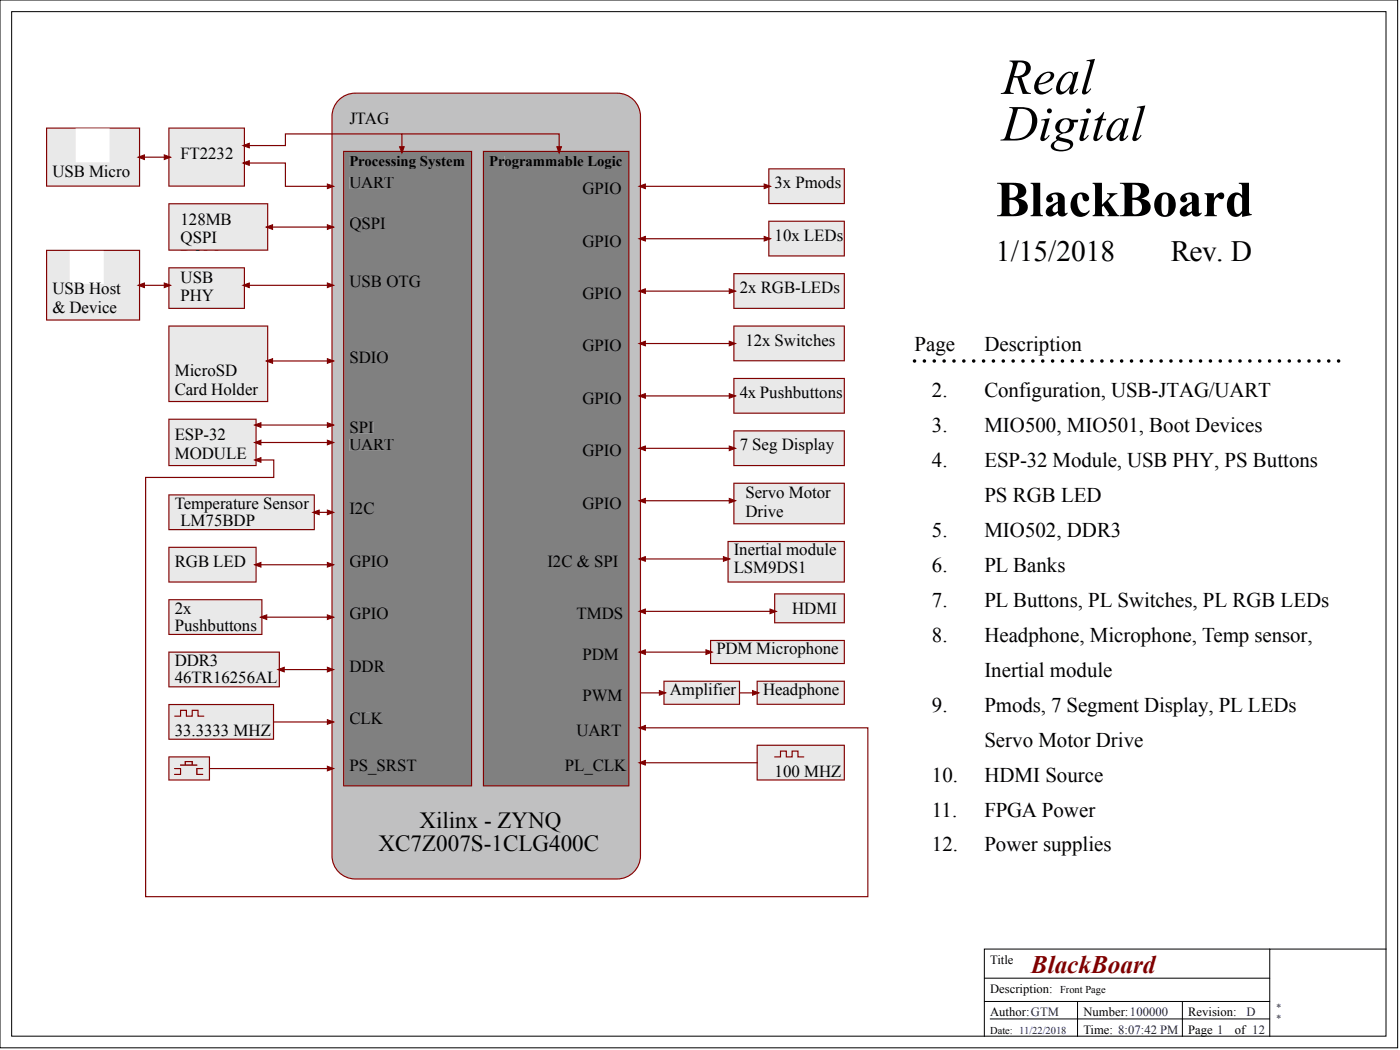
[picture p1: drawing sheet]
<svg xmlns="http://www.w3.org/2000/svg" width="305mm" height="229mm" viewBox="0 0 305 229" stroke-linecap="round" stroke-linejoin="round" font-family="sans-serif">
<path d="M0 0h304.3v228.1h-304.3zM2.5 2.5h299.3v223.1h-299.3zM214.3 213h62.1M214.3 218h62.1M234.6 218v7.6M257.4 218v7.6M276.4 206.6h-62.1v19M301.8 206.6h-25.4v19M215.6 221.8h60.8" fill="none" stroke="#000" stroke-width=".22"/>
<path d="M73.5 22.1a5.1 5.1 0 0 1 3.9-1.8h57a5.1 5.1 0 0 1 5 5.1v160.9a5.1 5.1 0 0 1-5 5.1h-57a5.1 5.1 0 0 1-5.1-5.1v-160.9a5 5 0 0 1 1.2-3.3z" fill="#c0c0c1"/>
<path d="M73.7 21.7a5.2 5.2 0 0 1 3.7-1.5v.2a4.9 4.9 0 0 0-5 5v160.9a4.9 4.9 0 0 0 5 4.9h57a4.9 4.9 0 0 0 4.9-4.9v-160.9a4.9 4.9 0 0 0-4.9-5h-57v-.2h57a5.2 5.2 0 0 1 5.2 5.2v160.9a5.2 5.2 0 0 1-5.2 5.2h-57a5.2 5.2 0 0 1-5.2-5.2v-160.9a5.2 5.2 0 0 1 1.5-3.7z" fill="#980000"/>
<path d="M36.9 44.5h21.3v9.8h-21.3z" fill="#e9e9e9"/>
<path d="M36.6 44.2v10.4h21.8v-10.4zM36.9 44.5h21.3v9.8h-21.3z" fill="#800000"/>
<path d="M36.9 58.4h16.2v8.6h-16.2z" fill="#e9e9e9"/>
<path d="M36.6 58.2v9.1h16.7v-9.1zM36.9 58.4h16.2v8.6h-16.2z" fill="#800000"/>
<path d="M36.9 71.1h21.3v16.2h-21.3z" fill="#e9e9e9"/>
<path d="M36.6 70.9v16.6h21.8v-16.6zM36.9 71.1h21.3v16.2h-21.3z" fill="#800000"/>
<path d="M36.9 91.4h18.7v9.8h-18.7z" fill="#e9e9e9"/>
<path d="M36.6 91.1v10.4h19.3v-10.4zM36.9 91.4h18.7v9.8h-18.7z" fill="#800000"/>
<path d="M36.9 119.3h18.7v7.3h-18.7z" fill="#e9e9e9"/>
<path d="M36.6 119v7.8h19.3v-7.8zM36.9 119.3h18.7v7.3h-18.7z" fill="#800000"/>
<path d="M36.9 130.7h20v7.3h-20z" fill="#e9e9e9"/>
<path d="M36.6 130.4v7.9h20.5v-7.9zM36.9 130.7h20v7.3h-20z" fill="#800000"/>
<path d="M36.9 142.1h23.8v7.3h-23.8z" fill="#e9e9e9"/>
<path d="M36.6 141.8v7.9h24.3v-7.9zM36.9 142.1h23.8v7.3h-23.8z" fill="#800000"/>
<path d="M36.9 153.5h22.5v7.3h-22.5z" fill="#e9e9e9"/>
<path d="M36.6 153.3v7.8h23.1v-7.8zM36.9 153.5h22.5v7.3h-22.5z" fill="#800000"/>
<path d="M167.5 36.9h16.2v7.3h-16.2z" fill="#e9e9e9"/>
<path d="M167.3 36.6v7.8h16.6v-7.8zM167.5 36.9h16.2v7.3h-16.2z" fill="#800000"/>
<path d="M167.5 48.3h16.2v7.3h-16.2z" fill="#e9e9e9"/>
<path d="M167.3 48v7.9h16.6v-7.9zM167.5 48.3h16.2v7.3h-16.2z" fill="#800000"/>
<path d="M159.9 59.7h23.8v7.3h-23.8z" fill="#e9e9e9"/>
<path d="M159.7 59.5v7.8h24.2v-7.8zM159.9 59.7h23.8v7.3h-23.8z" fill="#800000"/>
<path d="M159.9 71.1h23.8v7.3h-23.8z" fill="#e9e9e9"/>
<path d="M159.7 70.9v7.8h24.2v-7.8zM159.9 71.1h23.8v7.3h-23.8z" fill="#800000"/>
<path d="M159.9 82.5h23.8v7.3h-23.8z" fill="#e9e9e9"/>
<path d="M159.7 82.3v7.8h24.2v-7.8zM159.9 82.5h23.8v7.3h-23.8z" fill="#800000"/>
<path d="M159.9 93.9h23.8v7.3h-23.8z" fill="#e9e9e9"/>
<path d="M159.7 93.7v7.8h24.2v-7.8zM159.9 93.9h23.8v7.3h-23.8z" fill="#800000"/>
<path d="M36.9 107.9h31.4v7.3h-31.4z" fill="#e9e9e9"/>
<path d="M36.6 107.6v7.8h32v-7.8zM36.9 107.9h31.4v7.3h-31.4z" fill="#800000"/>
<path d="M158.6 118h25.1v8.6h-25.1z" fill="#e9e9e9"/>
<path d="M158.4 117.8v9h25.5v-9zM158.6 118h25.1v8.6h-25.1z" fill="#800000"/>
<path d="M168.8 129.4h14.9v6.1h-14.9z" fill="#e9e9e9"/>
<path d="M168.5 129.2v6.5h15.4v-6.5zM168.8 129.4h14.9v6.1h-14.9z" fill="#800000"/>
<path d="M154.8 139.6h28.9v4.7h-28.9z" fill="#e9e9e9"/>
<path d="M154.6 139.3v5.3h29.3v-5.3zM154.8 139.6h28.9v4.7h-28.9z" fill="#800000"/>
<path d="M165 148.4h18.7v4.8h-18.7z" fill="#e9e9e9"/>
<path d="M164.7 148.2v5.3h19.2v-5.3zM165 148.4h18.7v4.8h-18.7z" fill="#800000"/>
<path d="M159.9 105.3h23.8v8.6h-23.8z" fill="#e9e9e9"/>
<path d="M159.7 105.1v9.1h24.2v-9.1zM159.9 105.3h23.8v8.6h-23.8z" fill="#800000"/>
<path d="M10.3 54.6h4.9v7.2h7.4v-7.2h7.7v14.9h-20z" fill="#e9e9e9"/>
<path d="M10 54.4v15.4h20.5v-15.4zM10.3 54.6h20v14.9h-20z" fill="#800000"/>
<path d="M58.3 49.4h14" fill="none" stroke="#800000" stroke-width=".25"/>
<path d="M58 49.4l1.3-.5v1z" fill="#800000"/>
<path d="M58 49.4l1.3-.5v1z" fill="none" stroke="#800000" stroke-width=".22"/>
<path d="M71.3 48.9l1.4 .5-1.4 .5z" fill="#800000"/>
<path d="M71.3 48.9l1.4 .5-1.4 .5z" fill="none" stroke="#800000" stroke-width=".22"/>
<path d="M53.3 62.1h19" fill="none" stroke="#800000" stroke-width=".25"/>
<path d="M52.9 62.1l1.4-.5v1z" fill="#800000"/>
<path d="M52.9 62.1l1.4-.5v1z" fill="none" stroke="#800000" stroke-width=".22"/>
<path d="M71.3 61.6l1.4 .5-1.4 .5z" fill="#800000"/>
<path d="M71.3 61.6l1.4 .5-1.4 .5z" fill="none" stroke="#800000" stroke-width=".22"/>
<path d="M30.4 62.1h6.4" fill="none" stroke="#800000" stroke-width=".25"/>
<path d="M30.1 62.1l1.3-.5v1z" fill="#800000"/>
<path d="M30.1 62.1l1.3-.5v1z" fill="none" stroke="#800000" stroke-width=".22"/>
<path d="M35.8 61.6l1.4 .5-1.4 .5z" fill="#800000"/>
<path d="M35.8 61.6l1.4 .5-1.4 .5z" fill="none" stroke="#800000" stroke-width=".22"/>
<path d="M58.3 78.6h14" fill="none" stroke="#800000" stroke-width=".25"/>
<path d="M58 78.6l1.3-.5v1z" fill="#800000"/>
<path d="M58 78.6l1.3-.5v1z" fill="none" stroke="#800000" stroke-width=".22"/>
<path d="M71.3 78.1l1.4 .5-1.4 .5z" fill="#800000"/>
<path d="M71.3 78.1l1.4 .5-1.4 .5z" fill="none" stroke="#800000" stroke-width=".22"/>
<path d="M55.8 92.5h16.5" fill="none" stroke="#800000" stroke-width=".25"/>
<path d="M55.4 92.5l1.4-.5v1z" fill="#800000"/>
<path d="M55.4 92.5l1.4-.5v1z" fill="none" stroke="#800000" stroke-width=".22"/>
<path d="M71.3 92l1.4 .5-1.4 .5z" fill="#800000"/>
<path d="M71.3 92l1.4 .5-1.4 .5z" fill="none" stroke="#800000" stroke-width=".22"/>
<path d="M55.8 96.3h16.5" fill="none" stroke="#800000" stroke-width=".25"/>
<path d="M55.4 96.3l1.4-.5v1z" fill="#800000"/>
<path d="M55.4 96.3l1.4-.5v1z" fill="none" stroke="#800000" stroke-width=".22"/>
<path d="M71.3 95.8l1.4 .5-1.4 .5z" fill="#800000"/>
<path d="M71.3 95.8l1.4 .5-1.4 .5z" fill="none" stroke="#800000" stroke-width=".22"/>
<path d="M55.8 123h16.5" fill="none" stroke="#800000" stroke-width=".25"/>
<path d="M55.4 123l1.4-.5v1z" fill="#800000"/>
<path d="M55.4 123l1.4-.5v1z" fill="none" stroke="#800000" stroke-width=".22"/>
<path d="M71.3 122.5l1.4 .5-1.4 .5z" fill="#800000"/>
<path d="M71.3 122.5l1.4 .5-1.4 .5z" fill="none" stroke="#800000" stroke-width=".22"/>
<path d="M57.1 134.4h15.2" fill="none" stroke="#800000" stroke-width=".25"/>
<path d="M56.7 134.4l1.4-.5v1z" fill="#800000"/>
<path d="M56.7 134.4l1.4-.5v1z" fill="none" stroke="#800000" stroke-width=".22"/>
<path d="M71.3 133.9l1.4 .5-1.4 .5z" fill="#800000"/>
<path d="M71.3 133.9l1.4 .5-1.4 .5z" fill="none" stroke="#800000" stroke-width=".22"/>
<path d="M60.9 145.8h11.4" fill="none" stroke="#800000" stroke-width=".25"/>
<path d="M60.5 145.8l1.4-.5v1z" fill="#800000"/>
<path d="M60.5 145.8l1.4-.5v1z" fill="none" stroke="#800000" stroke-width=".22"/>
<path d="M71.3 145.3l1.4 .5-1.4 .5z" fill="#800000"/>
<path d="M71.3 145.3l1.4 .5-1.4 .5z" fill="none" stroke="#800000" stroke-width=".22"/>
<path d="M38 155.9h1.3v-1.2h1.3v1.2h1.2v-1.2h1.3v1.2h1.3" fill="none" stroke="#800000" stroke-width=".25"/>
<path d="M36.9 28h16.2v12.4h-16.2z" fill="#e9e9e9"/>
<path d="M36.6 27.8v12.8h16.7v-12.8zM36.9 28h16.2v12.4h-16.2z" fill="#800000"/>
<path d="M10.3 28h6.2v7.3h7.4v-7.3h6.4v12.4h-20z" fill="#e9e9e9"/>
<path d="M10 27.8v12.8h20.5v-12.8zM10.3 28h20v12.4h-20z" fill="#800000"/>
<path d="M30.4 34.2h6.4" fill="none" stroke="#800000" stroke-width=".25"/>
<path d="M30.1 34.2l1.3-.5v1z" fill="#800000"/>
<path d="M30.1 34.2l1.3-.5v1z" fill="none" stroke="#800000" stroke-width=".22"/>
<path d="M35.8 33.7l1.4 .5-1.4 .5z" fill="#800000"/>
<path d="M35.8 33.7l1.4 .5-1.4 .5z" fill="none" stroke="#800000" stroke-width=".22"/>
<g fill="#808080">
<path d="M76.1 38.5h7.6v2.6h-7.6z"/>
<path d="M83.7 38.6h2v2.4h-2z"/>
<path d="M74.9 33.1v137.9h27.6v-137.9zM79.5 33.9h21.6v2.9h-21.6zM76.2 34h3.2v2.1h-3.2zM76.1 38.5l9.6 .1v2.4l-9.6 .1zM76.2 47.4h7.7v3.2h-7.7zM76.1 60.1h15.5v2.5h-15.5zM82.1 76.6h2.4v2.5h-2.4zM76.3 76.6h5.6v2.5h-5.6zM76.3 91.8h5v2.5h-5zM76.1 95.6h9.6v2.5h-9.6zM82.1 120.9h2.4v2.6h-2.4zM76.2 120.9h5.7v2.6h-5.7zM82.1 132.3h2.4v2.6h-2.4zM76.2 132.3h5.7v2.6h-5.7zM76.1 143.8h7.7v2.4h-7.7zM76.2 155.2h4.5v2.5h-4.5zM80.8 155.2h2.6v2.5h-2.6z"/>
</g>
<path d="M83.7 38.6v2.4" fill="none" stroke="#808080" stroke-width=".22"/>
<path d="M83.7 38.6v2.4" fill="none" stroke="#000" stroke-width=".22"/>
<g fill="#808080">
<path d="M76.2 47.4h7.7v3.2h-7.7z"/>
<path d="M76.1 60.1h15.5v2.5h-15.5z"/>
<path d="M76.3 76.6h5.6v2.5h-5.6z"/>
<path d="M82.1 76.6h2.4v2.5h-2.4z"/>
<path d="M76.3 91.8h5v2.5h-5z"/>
<path d="M76.1 95.6h7.6v2.5h-7.6z"/>
<path d="M83.7 95.6h2v2.5h-2z"/>
</g>
<path d="M83.7 95.6v2.5" fill="none" stroke="#808080" stroke-width=".22"/>
<path d="M83.7 95.6v2.5" fill="none" stroke="#000" stroke-width=".22"/>
<g fill="#808080">
<path d="M76.2 120.9h5.7v2.6h-5.7z"/>
<path d="M82.1 120.9h2.4v2.6h-2.4z"/>
<path d="M76.2 132.3h5.7v2.6h-5.7z"/>
<path d="M82.1 132.3h2.4v2.6h-2.4z"/>
<path d="M76.1 143.8h7.7v2.4h-7.7z"/>
<path d="M76.2 155.2h4.5v2.5h-4.5z"/>
<path d="M80.8 155.2h2.6v2.5h-2.6z"/>
<path d="M76.2 34h3.2v2.1h-3.2z"/>
<path d="M79.5 33.9h21.6v2.9h-21.6z"/>
</g>
<path d="M74.7 32.8v138.4h28.1v-138.4zM74.9 33.1h27.6v137.9h-27.6z" fill="#800000"/>
<path d="M53.3 31.7h8.8v-2.5h25.4v3.8" fill="none" stroke="#800000" stroke-width=".25"/>
<path d="M52.9 31.7l1.4-.5v1z" fill="#800000"/>
<path d="M52.9 31.7l1.4-.5v1z" fill="none" stroke="#800000" stroke-width=".22"/>
<path d="M87 31.9h1l-.5 1.4z" fill="#800000"/>
<path d="M87 31.9h1l-.5 1.4z" fill="none" stroke="#800000" stroke-width=".22"/>
<path d="M53.3 35.5h8.8v5.1h10.2" fill="none" stroke="#800000" stroke-width=".25"/>
<path d="M52.9 35.5l1.4-.5v1z" fill="#800000"/>
<path d="M52.9 35.5l1.4-.5v1z" fill="none" stroke="#800000" stroke-width=".22"/>
<path d="M71.3 40.1l1.4 .5-1.4 .5z" fill="#800000"/>
<path d="M71.3 40.1l1.4 .5-1.4 .5z" fill="none" stroke="#800000" stroke-width=".22"/>
<g fill="#808080">
<path d="M106.6 34h3.2v2.1h-3.2z"/>
<path d="M109.9 33.9h25.6v2.9h-25.6z"/>
<path d="M105.4 33.1v137.9h31.4v-137.9zM109.9 33.9h25.6v2.9h-25.6zM106.6 34h3.2v2.1h-3.2z"/>
</g>
<path d="M105.1 32.8v138.4h31.9v-138.4zM105.4 33.1h31.4v137.9h-31.4z" fill="#800000"/>
<path d="M139.5 40.6h27.9" fill="none" stroke="#800000" stroke-width=".25"/>
<path d="M139.1 40.6l1.4-.5v1z" fill="#800000"/>
<path d="M139.1 40.6l1.4-.5v1z" fill="none" stroke="#800000" stroke-width=".22"/>
<path d="M166.4 40.1l1.4 .5-1.4 .5z" fill="#800000"/>
<path d="M166.4 40.1l1.4 .5-1.4 .5z" fill="none" stroke="#800000" stroke-width=".22"/>
<path d="M139.5 52h27.9" fill="none" stroke="#800000" stroke-width=".25"/>
<path d="M139.1 52l1.4-.5v1z" fill="#800000"/>
<path d="M139.1 52l1.4-.5v1z" fill="none" stroke="#800000" stroke-width=".22"/>
<path d="M166.4 51.5l1.4 .5-1.4 .5z" fill="#800000"/>
<path d="M166.4 51.5l1.4 .5-1.4 .5z" fill="none" stroke="#800000" stroke-width=".22"/>
<path d="M139.5 63.4h20.3" fill="none" stroke="#800000" stroke-width=".25"/>
<path d="M139.1 63.4l1.4-.5v1z" fill="#800000"/>
<path d="M139.1 63.4l1.4-.5v1z" fill="none" stroke="#800000" stroke-width=".22"/>
<path d="M158.8 62.9l1.4 .5-1.4 .5z" fill="#800000"/>
<path d="M158.8 62.9l1.4 .5-1.4 .5z" fill="none" stroke="#800000" stroke-width=".22"/>
<path d="M139.5 74.8h20.3" fill="none" stroke="#800000" stroke-width=".25"/>
<path d="M139.1 74.8l1.4-.5v1z" fill="#800000"/>
<path d="M139.1 74.8l1.4-.5v1z" fill="none" stroke="#800000" stroke-width=".22"/>
<path d="M158.8 74.3l1.4 .5-1.4 .5z" fill="#800000"/>
<path d="M158.8 74.3l1.4 .5-1.4 .5z" fill="none" stroke="#800000" stroke-width=".22"/>
<path d="M139.5 86.2h20.3" fill="none" stroke="#800000" stroke-width=".25"/>
<path d="M139.1 86.2l1.4-.5v1z" fill="#800000"/>
<path d="M139.1 86.2l1.4-.5v1z" fill="none" stroke="#800000" stroke-width=".22"/>
<path d="M158.8 85.7l1.4 .5-1.4 .5z" fill="#800000"/>
<path d="M158.8 85.7l1.4 .5-1.4 .5z" fill="none" stroke="#800000" stroke-width=".22"/>
<path d="M139.5 97.6h20.3" fill="none" stroke="#800000" stroke-width=".25"/>
<path d="M139.1 97.6l1.4-.5v1z" fill="#800000"/>
<path d="M139.1 97.6l1.4-.5v1z" fill="none" stroke="#800000" stroke-width=".22"/>
<path d="M158.8 97.1l1.4 .5-1.4 .5z" fill="#800000"/>
<path d="M158.8 97.1l1.4 .5-1.4 .5z" fill="none" stroke="#800000" stroke-width=".22"/>
<path d="M139.5 109h20.3" fill="none" stroke="#800000" stroke-width=".25"/>
<path d="M139.1 109l1.4-.5v1z" fill="#800000"/>
<path d="M139.1 109l1.4-.5v1z" fill="none" stroke="#800000" stroke-width=".22"/>
<path d="M158.8 108.5l1.4 .5-1.4 .5z" fill="#800000"/>
<path d="M158.8 108.5l1.4 .5-1.4 .5z" fill="none" stroke="#800000" stroke-width=".22"/>
<path d="M68.5 111.6h3.8" fill="none" stroke="#800000" stroke-width=".25"/>
<path d="M68.1 111.6l1.4-.6v1.1z" fill="#800000"/>
<path d="M68.1 111.6l1.4-.6v1.1z" fill="none" stroke="#800000" stroke-width=".22"/>
<path d="M71.3 111l1.4 .6-1.4 .5z" fill="#800000"/>
<path d="M71.3 111l1.4 .6-1.4 .5z" fill="none" stroke="#800000" stroke-width=".22"/>
<path d="M139.5 121.7h19" fill="none" stroke="#800000" stroke-width=".25"/>
<path d="M139.1 121.7l1.4-.5v1z" fill="#800000"/>
<path d="M139.1 121.7l1.4-.5v1z" fill="none" stroke="#800000" stroke-width=".22"/>
<path d="M157.5 121.2l1.4 .5-1.4 .5z" fill="#800000"/>
<path d="M157.5 121.2l1.4 .5-1.4 .5z" fill="none" stroke="#800000" stroke-width=".22"/>
<path d="M139.5 133.1h29.2" fill="none" stroke="#800000" stroke-width=".25"/>
<path d="M139.1 133.1l1.4-.5v1z" fill="#800000"/>
<path d="M139.1 133.1l1.4-.5v1z" fill="none" stroke="#800000" stroke-width=".22"/>
<path d="M167.6 132.6l1.4 .5-1.4 .5z" fill="#800000"/>
<path d="M167.6 132.6l1.4 .5-1.4 .5z" fill="none" stroke="#800000" stroke-width=".22"/>
<path d="M139.5 142h15.2" fill="none" stroke="#800000" stroke-width=".25"/>
<path d="M139.1 142l1.4-.5v1z" fill="#800000"/>
<path d="M139.1 142l1.4-.5v1z" fill="none" stroke="#800000" stroke-width=".22"/>
<path d="M153.7 141.5l1.4 .5-1.4 .5z" fill="#800000"/>
<path d="M153.7 141.5l1.4 .5-1.4 .5z" fill="none" stroke="#800000" stroke-width=".22"/>
<path d="M144.7 148.4h16.2v4.8h-16.2z" fill="#e9e9e9"/>
<path d="M144.4 148.2v5.3h16.7v-5.3zM144.7 148.4h16.2v4.8h-16.2z" fill="#800000"/>
<path d="M139.5 150.9h5.1" fill="none" stroke="#800000" stroke-width=".25"/>
<path d="M143.5 150.3l1.4 .6-1.4 .5z" fill="#800000"/>
<path d="M143.5 150.3l1.4 .6-1.4 .5z" fill="none" stroke="#800000" stroke-width=".22"/>
<path d="M161 150.9h3.9" fill="none" stroke="#800000" stroke-width=".25"/>
<path d="M163.8 150.3l1.4 .6-1.4 .5z" fill="#800000"/>
<path d="M163.8 150.3l1.4 .6-1.4 .5z" fill="none" stroke="#800000" stroke-width=".22"/>
<path d="M59.6 157.2h12.7" fill="none" stroke="#800000" stroke-width=".25"/>
<path d="M71.3 156.7l1.4 .5-1.4 .5z" fill="#800000"/>
<path d="M71.3 156.7l1.4 .5-1.4 .5z" fill="none" stroke="#800000" stroke-width=".22"/>
<path d="M165 162.4h18.7v7.3h-18.7z" fill="#e9e9e9"/>
<path d="M164.7 162.1v7.8h19.2v-7.8zM165 162.4h18.7v7.3h-18.7z" fill="#800000"/>
<path d="M139.5 166.1h25.4M168.7 164.8h1.2v-1.3h1.3v1.3h1.3v-1.3h1.2v1.3h1.3" fill="none" stroke="#800000" stroke-width=".25"/>
<path d="M139.1 166.1l1.4-.5v1z" fill="#800000"/>
<path d="M139.1 166.1l1.4-.5v1z" fill="none" stroke="#800000" stroke-width=".22"/>
<path d="M87.5 29.2h34.2v3.8" fill="none" stroke="#800000" stroke-width=".25"/>
<path d="M121.2 31.9h1l-.5 1.4z" fill="#800000"/>
<path d="M121.2 31.9h1l-.5 1.4z" fill="none" stroke="#800000" stroke-width=".22"/>
<g fill="#800000">
<path d="M39.2 167.2l.2 .1v1.3l-.1 .1-.1-.1z"/>
<path d="M42.8 167.2l.2 .1v1.3l-.1 .1-.2-.1z"/>
<path d="M39.2 166.5l3.7-.1 .1 .2-.1 .1h-3.6z"/>
<path d="M40.2 165.7h1.8l-.1 1-.2-.1v-.7h-1.2v.7l-.3 .1z"/>
<path d="M38 167.2h1.3l.1 .1-.1 .2h-1.3z"/>
<path d="M38 168.5h1.3l.1 .1-.1 .1h-1.3z"/>
<path d="M42.8 167.2h1.3l.2 .1-.2 .2h-1.2z"/>
<path d="M42.8 168.5h1.3l.2 .1-.2 .1h-1.2z"/>
</g>
<path d="M36.9 164.9v4.8h8.6v-4.8zM39.2 166.5l1-.1v-.7h1.8v.7h.9l.1 .2-.1 .1h-3.6zM42.8 167.2h1.4l-.1 .3h-1.1v1h1.1l.1 .2h-1.4zM38 167.2h1.4v1.5h-1.4v-.2h1.2v-1h-1.2zM40.5 165.9v.5h1.2v-.5z" fill="#e9e9e9"/>
<g fill="#800000">
<path d="M39.2 167.5l.2-.2v1.3l-.2-.1z"/>
<path d="M42.7 167.3l.3 .2v1l-.3 .1 .2 .1-.2-.1z"/>
<path d="M39.2 166.5l1-.1 .1 .3 .2-.3h1.2l.1 .3 .2-.3h.9l.1 .2-.1 .1h-3.6z"/>
<path d="M40.2 165.7h1.8l-.1 1-.2-.1v-.7h-1.2v.7l-.3 .1z"/>
<path d="M38 167.2h1.3l.1 .1-.1 .2h-1.3z"/>
<path d="M38 168.5h1.3l.1 .1-.1 .1h-1.3z"/>
<path d="M42.8 167.2h1.3l.2 .1-.2 .2h-1.2z"/>
<path d="M42.8 168.5h1.3l.2 .1-.2 .1h-1.2z"/>
<path d="M36.6 164.7v5.2h9.1v-5.2zM36.9 164.9h8.6v4.8h-8.6z"/>
</g>
<path d="M45.7 167.3h26.6" fill="none" stroke="#800000" stroke-width=".25"/>
<path d="M71.3 166.8l1.4 .5-1.4 .5z" fill="#800000"/>
<path d="M71.3 166.8l1.4 .5-1.4 .5z" fill="none" stroke="#800000" stroke-width=".22"/>
<path d="M199.1 78.6h92.6" fill="none" stroke="#000" stroke-width=".76" stroke-dasharray="0 2.1"/>
<path d="M55.8 100.1h3.8v3.8h-27.9v91.3h157.2v-36.7h-49.4" fill="none" stroke="#800000" stroke-width=".25"/>
<path d="M55.4 100.1l1.4-.5v1.1z" fill="#800000"/>
<path d="M55.4 100.1l1.4-.5v1.1z" fill="none" stroke="#800000" stroke-width=".22"/>
<path d="M139.1 158.5l1.4-.6v1.1z" fill="#800000"/>
<path d="M139.1 158.5l1.4-.6v1.1z" fill="none" stroke="#800000" stroke-width=".22"/>
<g font-size="11">
<text x="218.1" y="20.5">Real</text>
<text x="218.1" y="30.6">Digital</text>
<text x="216.8" y="47.1">BlackBoard</text>
</g>
<g font-size="6.4">
<text x="216.8" y="56.9">1/15/2018</text>
<text x="254.9" y="56.9">Rev. D</text>
</g>
<text font-size="5.5" fill="#800000" x="224.5" y="211.8">BlackBoard</text>
<g font-size="5">
<text x="82.4" y="185.2">XC7Z007S-1CLG400C</text>
<text x="91.3" y="180.2">Xilinx - ZYNQ</text>
</g>
<g font-size="4.6">
<text x="199.1" y="76.4">Page</text>
<text x="214.3" y="76.4">Description</text>
<text x="202.9" y="86.5">2.</text>
<text x="214.3" y="86.5">Configuration, USB-JTAG/UART</text>
<text x="202.9" y="94.1">3.</text>
<text x="214.3" y="94.1">MIO500, MIO501, Boot Devices</text>
<text x="202.9" y="101.7">4.</text>
<text x="214.3" y="101.7">ESP-32 Module, USB PHY, PS Buttons</text>
<text x="214.3" y="109.3">PS RGB LED</text>
<text x="202.9" y="116.9">5.</text>
<text x="214.3" y="116.9">MIO502, DDR3</text>
<text x="202.9" y="124.5">6.</text>
<text x="214.3" y="124.5">PL Banks</text>
<text x="202.9" y="132.1">7.</text>
<text x="214.3" y="132.1">PL Buttons, PL Switches, PL RGB LEDs</text>
<text x="202.9" y="139.7">8.</text>
<text x="214.3" y="139.7">Headphone, Microphone, Temp sensor,</text>
<text x="214.3" y="147.3">Inertial module</text>
<text x="202.9" y="155">9.</text>
<text x="214.3" y="155">Pmods, 7 Segment Display, PL LEDs</text>
<text x="214.3" y="162.6">Servo Motor Drive</text>
<text x="202.9" y="170.2">10.</text>
<text x="214.3" y="170.2">HDMI Source</text>
<text x="202.9" y="177.8">11.</text>
<text x="214.3" y="177.8">FPGA Power</text>
<text x="202.9" y="185.4">12.</text>
<text x="214.3" y="185.4">Power supplies</text>
</g>
<g font-size="3.7">
<text x="76.1" y="27.1">JTAG</text>
<text x="39.3" y="34.7">FT2232</text>
<text x="11.4" y="38.5">USB Micro</text>
<text x="76.1" y="41">UART</text>
<text x="168.7" y="41">3x Pmods</text>
<text x="126.8" y="42.3">GPIO</text>
<text x="39.3" y="48.9">128MB</text>
<text x="39.3" y="52.9">QSPI</text>
<text x="76.1" y="49.9">QSPI</text>
<text x="126.8" y="53.7">GPIO</text>
<text x="168.7" y="52.4">10x LEDs</text>
<text x="39.3" y="57">ROM</text>
<text x="11.4" y="64.1">USB Host</text>
<text x="39.3" y="61.6">USB</text>
<text x="39.3" y="65.6">PHY</text>
<text x="76.1" y="62.6">USB OTG</text>
<text x="126.8" y="65.1">GPIO</text>
<text x="161" y="63.8">2x RGB-LEDs</text>
<text x="11.4" y="68.2">&amp; Device</text>
<text x="126.8" y="76.5">GPIO</text>
<text x="162.3" y="75.3">12x Switches</text>
<text x="38" y="81.8">MicroSD</text>
<text x="76.1" y="79.1">SDI</text>
<text x="81.9" y="79.1">O</text>
<text x="38" y="85.9">Card Holder</text>
<text x="126.8" y="87.9">GPIO</text>
<text x="161" y="86.7">4x Pushbuttons</text>
<text x="38" y="95.8">ESP-32</text>
<text x="76.1" y="94.3">SPI</text>
<text x="38" y="99.8">MODULE</text>
<text x="76.1" y="98.1">UART</text>
<text x="126.8" y="99.3">GPIO</text>
<text x="161" y="98.1">7 Seg Display</text>
<text x="38" y="110.8">Temperature Sensor</text>
<text x="76.1" y="112">I2C</text>
<text x="126.8" y="110.7">GPIO</text>
<text x="162.3" y="108.5">Servo Motor</text>
<text x="162.3" y="112.5">Drive</text>
<text x="39.3" y="114.6">LM75BDP</text>
<text x="38" y="123.4">RGB LED</text>
<text x="76.1" y="123.4">GPI</text>
<text x="81.9" y="123.4">O</text>
<text x="119.2" y="123.4">I2C &amp; SPI</text>
<text x="159.8" y="120.9">Inertial module</text>
<text x="159.8" y="124.7">LSM9DS1</text>
<text x="38" y="137.4">Pushbuttons</text>
<text x="38" y="133.6">2x</text>
<text x="76.1" y="134.8">GPI</text>
<text x="81.9" y="134.8">O</text>
<text x="125.5" y="134.8">TMDS</text>
<text x="172.5" y="133.6">HDMI</text>
<text x="126.8" y="143.7">PDM</text>
<text x="156" y="142.4">PDM Microphone</text>
<text x="38" y="145">DDR3</text>
<text x="38" y="148.8">46TR16256AL</text>
<text x="76.1" y="146.2">DDR</text>
<text x="126.8" y="152.6">PWM</text>
<text x="145.8" y="151.3">Amplifier</text>
<text x="166.1" y="151.3">Headphone</text>
<text x="38" y="160.2">33.3333 MHZ</text>
<text x="76.1" y="157.7">CL</text>
<text x="80.7" y="157.7">K</text>
<text x="125.5" y="160.2">UART</text>
<text x="76.1" y="167.8">PS_SRST</text>
<text x="123" y="167.8">PL_CLK</text>
<text x="168.7" y="169.1">100 MHZ</text>
</g>
<g font-size="3.2">
<text x="76.1" y="36.1">Processing System</text>
<text x="106.5" y="36.1">Programmable Logic</text>
</g>
<g font-size="2.7">
<text x="215.6" y="209.8">Title</text>
<text x="215.6" y="221.2">Author:GTM</text>
<text x="215.6" y="216.2">Description:</text>
<text x="235.9" y="221.2">Number:100000</text>
<text x="258.7" y="221.2">Revision:</text>
<text x="235.9" y="225.1">Time: 8:07:42 PM</text>
<text x="258.7" y="225.1">Page 1</text>
<text x="268.8" y="225.1">of 12</text>
</g>
<text font-size="2.7" fill="#000080" x="271.4" y="221.2">D</text>
<g font-size="2.3">
<text x="230.8" y="216.3">Front Page</text>
<text x="215.6" y="225.1">Date: 11/22/2018</text>
</g>
<g font-size="2.3" fill="#000080">
<text x="277.7" y="220.1">*</text>
<text x="277.7" y="222.6">*</text>
</g>
</svg>
